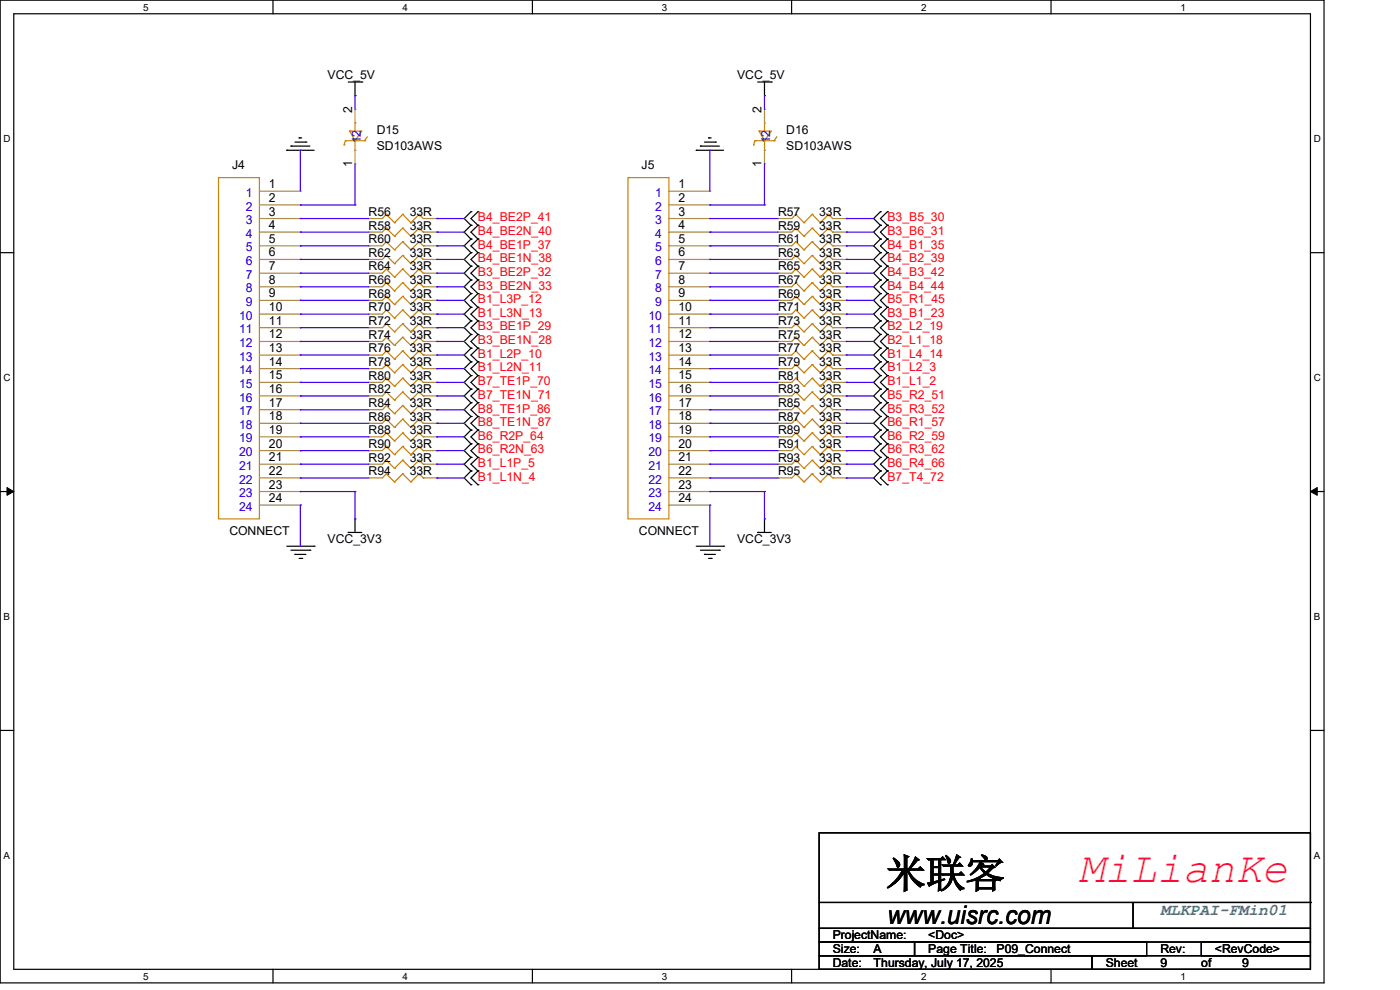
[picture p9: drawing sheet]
<svg xmlns="http://www.w3.org/2000/svg" width="297mm" height="210mm" viewBox="0 0 297 210" stroke-linecap="round" stroke-linejoin="round" font-family="sans-serif">
<g fill="none" stroke="#000" stroke-width=".25">
<path d="M0 0h280.9v208.5h-280.9zM2.9 2.9h275.1v202.7h-275.1zM57.9 0v2.9M73.9 17.4h2.9M75.3 17.4v2.9M76.8 17.4h.1M112.9 0v2.9M160.7 17.4h2.9M162.2 17.4v2.9M163.6 17.4h.1M167.9 0v2.9M223 0v2.9"/>
<path d="M60.8 31.9h.1M60.8 31.9h5.8M61.7 31h.1M61.7 31h4M62.6 30.1h2.3M63.5 29.3h.1M63.5 29.3h.5M64.9 30.1h.1M75.3 20.3h.1M147.7 31.9h.1M147.7 31.9h5.8M148.6 31h.1"/>
<path d="M148.6 31h4M149.4 30.1h2.4M150.3 29.3h.1M150.3 29.3h.6M151.8 30.1h.1M162.2 20.3h.1M0 53.6h2.9M99.9 50.7h.1M99.9 53.6h.1M99.9 56.5h.1M99.9 59.4h.1M99.9 47.8h.1"/>
<path d="M99.9 44.9h.1M99.9 50.7l-1.4 1.5 1.4 1.4M99.9 53.6l-1.4 1.4 1.4 1.5M99.9 56.5l-1.4 1.5 1.4 1.4M99.9 59.4l-1.4 1.4 1.4 1.5M99.9 47.8l-1.4 1.4 1.4 1.5M99.9 44.9l-1.4 1.5 1.4 1.4M101.4 53.6h.1M101.4 50.7h.1M101.4 56.5h.1M101.4 59.4h.1M101.4 47.8h.1"/>
<path d="M101.4 44.9h.1M101.4 50.7l-1.5 1.5 1.5 1.4M101.4 53.6l-1.5 1.4 1.5 1.5M101.4 56.5l-1.5 1.5 1.5 1.4M101.4 59.4l-1.5 1.4 1.5 1.5M101.4 47.8l-1.5 1.4 1.5 1.5M101.4 44.9l-1.5 1.5 1.5 1.4M186.8 44.9h.1M186.8 47.8h.1M186.8 50.7h.1M186.8 53.6h.1M186.8 56.5h.1"/>
<path d="M186.8 59.4h.1M186.8 44.9l-1.5 1.5 1.5 1.4M186.8 47.8l-1.5 1.4 1.5 1.5M186.8 50.7l-1.5 1.5 1.5 1.4M186.8 53.6l-1.5 1.4 1.5 1.5M186.8 56.5l-1.5 1.5 1.5 1.4M186.8 59.4l-1.5 1.4 1.5 1.5M188.3 47.8h.1M188.3 44.9h.1M188.3 50.7h.1M188.3 53.6h.1M188.3 56.5h.1"/>
<path d="M188.3 59.4h.1M188.3 44.9l-1.5 1.5 1.5 1.4M188.3 47.8l-1.5 1.4 1.5 1.5M188.3 50.7l-1.5 1.5 1.5 1.4M188.3 53.6l-1.5 1.4 1.5 1.5M188.3 56.5l-1.5 1.5 1.5 1.4M188.3 59.4l-1.5 1.4 1.5 1.5M278 53.6h2.9M99.9 62.3h.1M99.9 76.8h.1M99.9 73.9h.1M99.9 79.7h.1"/>
<path d="M99.9 68.1h.1M99.9 71h.1M99.9 65.2h.1M99.9 73.9l-1.4 1.4 1.4 1.5M99.9 76.8l-1.4 1.4 1.4 1.5M99.9 79.7l-1.4 1.4 1.4 1.4M99.9 68.1l-1.4 1.4 1.4 1.5M99.9 71l-1.4 1.4 1.4 1.5M99.9 62.3l-1.4 1.4 1.4 1.5M99.9 65.2l-1.4 1.4 1.4 1.5M101.4 62.3h.1M101.4 73.9h.1"/>
<path d="M101.4 76.8h.1M101.4 79.7h.1M101.4 71h.1M101.4 68.1h.1M101.4 65.2h.1M101.4 73.9l-1.5 1.4 1.5 1.5M101.4 76.8l-1.5 1.4 1.5 1.5M101.4 79.7l-1.5 1.4 1.5 1.4M101.4 68.1l-1.5 1.4 1.5 1.5M101.4 71l-1.5 1.4 1.5 1.5M101.4 62.3l-1.5 1.4 1.5 1.5M101.4 65.2l-1.5 1.4 1.5 1.5"/>
<path d="M186.8 62.3h.1M186.8 79.7h.1M186.8 76.8h.1M186.8 73.9h.1M186.8 71h.1M186.8 68.1h.1M186.8 65.2h.1M186.8 76.8l-1.5 1.4 1.5 1.5M186.8 73.9l-1.5 1.4 1.5 1.5M186.8 71l-1.5 1.4 1.5 1.5M186.8 68.1l-1.5 1.4 1.5 1.5M186.8 65.2l-1.5 1.4 1.5 1.5"/>
<path d="M186.8 79.7l-1.5 1.4 1.5 1.4M186.8 62.3l-1.5 1.4 1.5 1.5M188.3 62.3h.1M188.3 76.8h.1M188.3 79.7h.1M188.3 73.9h.1M188.3 71h.1M188.3 68.1h.1M188.3 65.2h.1M188.3 76.8l-1.5 1.4 1.5 1.5M188.3 73.9l-1.5 1.4 1.5 1.5M188.3 71l-1.5 1.4 1.5 1.5"/>
<path d="M188.3 68.1l-1.5 1.4 1.5 1.5M188.3 65.2l-1.5 1.4 1.5 1.5M188.3 79.7l-1.5 1.4 1.5 1.4M188.3 62.3l-1.5 1.4 1.5 1.5M99.9 85.4h.1M99.9 88.3h.1M99.9 91.2h.1M99.9 99.9h.1M99.9 97h.1M99.9 94.1h.1M99.9 82.5h.1M99.9 85.4l-1.4 1.5 1.4 1.4"/>
<path d="M99.9 88.3l-1.4 1.5 1.4 1.4M99.9 97l-1.4 1.5 1.4 1.4M99.9 99.9l-1.4 1.5 1.4 1.4M99.9 91.2l-1.4 1.5 1.4 1.4M99.9 94.1l-1.4 1.5 1.4 1.4M99.9 82.5l-1.4 1.5 1.4 1.4M101.4 88.3h.1M101.4 85.4h.1M101.4 91.2h.1M101.4 97h.1M101.4 99.9h.1M101.4 94.1h.1"/>
<path d="M101.4 82.5h.1M101.4 85.4l-1.5 1.5 1.5 1.4M101.4 88.3l-1.5 1.5 1.5 1.4M101.4 97l-1.5 1.5 1.5 1.4M101.4 99.9l-1.5 1.5 1.5 1.4M101.4 91.2l-1.5 1.5 1.5 1.4M101.4 94.1l-1.5 1.5 1.5 1.4M101.4 82.5l-1.5 1.5 1.5 1.4M186.8 82.5h.1M186.8 94.1h.1M186.8 97h.1M186.8 85.4h.1"/>
<path d="M186.8 88.3h.1M186.8 91.2h.1M186.8 99.9h.1M186.8 94.1l-1.5 1.5 1.5 1.4M186.8 82.5l-1.5 1.5 1.5 1.4M186.8 85.4l-1.5 1.5 1.5 1.4M186.8 88.3l-1.5 1.5 1.5 1.4M186.8 91.2l-1.5 1.5 1.5 1.4M186.8 97l-1.5 1.5 1.5 1.4M186.8 99.9l-1.5 1.5 1.5 1.4M188.3 82.5h.1M188.3 97h.1"/>
<path d="M188.3 94.1h.1M188.3 85.4h.1M188.3 88.3h.1M188.3 91.2h.1M188.3 99.9h.1M188.3 94.1l-1.5 1.5 1.5 1.4M188.3 82.5l-1.5 1.5 1.5 1.4M188.3 85.4l-1.5 1.5 1.5 1.4M188.3 88.3l-1.5 1.5 1.5 1.4M188.3 91.2l-1.5 1.5 1.5 1.4M188.3 97l-1.5 1.5 1.5 1.4M188.3 99.9l-1.5 1.5 1.5 1.4"/>
<path d="M0 104.3h2.9M60.8 115.9h5.8M61.7 116.7h4M62.6 117.6h.1M62.6 117.6h2.3M63.5 118.4h.5M64 118.4h.1M65.7 116.7h.1M66.6 115.9h.1M73.9 112.9h.1M73.9 112.9h2.9M75.3 110.1h.1"/>
<path d="M75.3 110.1v2.8M99.9 102.8h.1M101.4 102.8h.1M147.7 115.9h5.8M148.6 116.7h4M149.4 117.6h.1M149.4 117.6h2.4M150.3 118.4h.6M150.9 118.4h.1M152.6 116.7h.1M153.5 115.9h.1M160.7 112.9h.1"/>
<path d="M160.7 112.9h2.9M162.2 110.1h.1M162.2 110.1v2.8M186.8 102.8h.1M188.3 102.8h.1M278 104.3h2.9M0 154.9h2.9M278 154.9h2.9M173.8 176.7h104.2v20.2h-104.2zM173.8 196.9h104.2v2.9h-104.2zM173.8 199.8h20.2v2.9h-20.2zM173.8 191.4h104.2"/>
<path d="M194 199.8h49.2v2.9h-49.2zM240.4 196.9h.1M240.4 191.4v5.5M254.8 199.8h23.2v2.9h-23.2zM278 191.4h.1M57.9 205.6v2.9M112.9 205.6v2.9M167.9 205.6v2.9M173.8 202.7h57.9v2.9h-57.9zM223 205.6v2.9M231.7 202.7h46.3v2.9h-46.3z"/>
</g>
<path d="M1.5 103.4l1.4 .9-1.4 .8zM278 104.3l1.4-.9v1.7z" fill="#000"/>
<path d="M1.5 103.4l1.4 .9-1.4 .8zM278 104.3l1.4-.9v1.7z" fill="none" stroke="#000" stroke-width=".21"/>
<g fill="none" stroke="#cc8006" stroke-width=".25">
<path d="M46.4 37.7h8.6v72.4h-8.6zM73 30.7h.1M73.3 29.8h.1M73.3 29.8h4M73.3 29.8l-.3 .9M74.2 27.8h.1M74.2 27.8h2.6l-1.5 2M74.2 27.8l1.1 2M75.3 29.8h.1M75.3 31.9h.1M75.3 26.1h.1M75.3 26.1v1.7"/>
<path d="M75.3 29.8v2.1M77.3 29.8h.1M77.9 29l-.6 .8M133.2 37.7h8.7v72.4h-8.7zM159.9 30.7h.1M160.1 29.8h.1M160.1 29.8h4.1M160.1 29.8l-.2 .9M161 27.8h.1M161 27.8h2.6l-1.4 2M161 27.8l1.2 2M162.2 29.8h.1"/>
<path d="M162.2 31.9h.1M162.2 26.1h.1M162.2 26.1v1.7M162.2 29.8v2.1M164.2 29.8h.1M164.8 29l-.6 .8M82 48.4h.1M82 51.3h.1M82 54.2h.1M82 57.1h.1M82 59.9h.1M82 45.5h.1"/>
<path d="M82 48.4l-.9 .8M82 48.4l1.7 1.7M82 51.3l-.9 .9M82 51.3l1.7 1.7M82 54.2l-.9 .8M82 54.2l1.7 1.7M82 57.1l-.9 .9M82 57.1l1.7 1.7M82 59.9l-.9 .9M82 59.9l1.7 1.8M82 45.5l-.9 .9M82 45.5l1.7 1.7"/>
<path d="M83.7 50.1h.1M83.7 53h.1M83.7 55.9h.1M83.7 58.8h.1M83.7 47.2h.1M85.4 48.4h.1M85.4 51.3h.1M85.4 54.2h.1M85.4 57.1h.1M85.4 59.9h.1M85.4 45.5h.1M85.4 48.4l-1.7 1.7"/>
<path d="M85.4 48.4l1.8 1.7M85.4 51.3l-1.7 1.7M85.4 51.3l1.8 1.7M85.4 54.2l-1.7 1.7M85.4 54.2l1.8 1.7M85.4 57.1l-1.7 1.7M85.4 57.1l1.8 1.7M85.4 59.9l-1.7 1.8M85.4 59.9l1.8 1.8M85.4 45.5l-1.7 1.7M85.4 45.5l1.8 1.7M87.2 50.1h.1"/>
<path d="M87.2 53h.1M87.2 55.9h.1M87.2 58.8h.1M87.2 47.2h.1M88.9 48.4h.1M88.9 51.3h.1M88.9 54.2h.1M88.9 57.1h.1M88.9 59.9h.1M88.9 45.5h.1M88.9 48.4l-1.7 1.7M88.9 48.4l.9 .8"/>
<path d="M88.9 51.3l-1.7 1.7M88.9 51.3l.9 .9M88.9 54.2l-1.7 1.7M88.9 54.2l.9 .8M88.9 57.1l-1.7 1.7M88.9 57.1l.9 .9M88.9 59.9l-1.7 1.8M88.9 59.9l.9 .9M88.9 45.5l-1.7 1.7M88.9 45.5l.9 .9M89.8 49.2h.1M89.8 52.2h.1"/>
<path d="M89.8 55h.1M89.8 58h.1M89.8 46.4h.1M168.8 59.9h.1M168.8 45.5h.1M168.8 48.4h.1M168.8 51.3h.1M168.8 54.2h.1M168.8 57.1h.1M168.8 59.9l-.8 .9M168.8 59.9l1.8 1.8M168.8 45.5l-.8 .9"/>
<path d="M168.8 45.5l1.8 1.7M168.8 48.4l-.8 .8M168.8 48.4l1.8 1.7M168.8 51.3l-.8 .9M168.8 51.3l1.8 1.7M168.8 54.2l-.8 .8M168.8 54.2l1.8 1.7M168.8 57.1l-.8 .9M168.8 57.1l1.8 1.7M170.6 47.2h.1M170.6 50.1h.1M170.6 53h.1"/>
<path d="M170.6 55.9h.1M170.6 58.8h.1M172.3 59.9h.1M172.3 45.5h.1M172.3 48.4h.1M172.3 51.3h.1M172.3 54.2h.1M172.3 57.1h.1M172.3 59.9l-1.7 1.8M172.3 59.9l1.7 1.8M172.3 45.5l-1.7 1.7M172.3 45.5l1.7 1.7"/>
<path d="M172.3 48.4l-1.7 1.7M172.3 48.4l1.7 1.7M172.3 51.3l-1.7 1.7M172.3 51.3l1.7 1.7M172.3 54.2l-1.7 1.7M172.3 54.2l1.7 1.7M172.3 57.1l-1.7 1.7M172.3 57.1l1.7 1.7M174 47.2h.1M174 50.1h.1M174 53h.1M174 55.9h.1"/>
<path d="M174 58.8h.1M175.8 59.9h.1M175.8 45.5h.1M175.8 48.4h.1M175.8 51.3h.1M175.8 54.2h.1M175.8 57.1h.1M175.8 59.9l-1.8 1.8M175.8 59.9l.9 .9M175.8 45.5l-1.8 1.7M175.8 45.5l.9 .9M175.8 48.4l-1.8 1.7"/>
<path d="M175.8 48.4l.9 .8M175.8 51.3l-1.8 1.7M175.8 51.3l.9 .9M175.8 54.2l-1.8 1.7M175.8 54.2l.9 .8M175.8 57.1l-1.8 1.7M175.8 57.1l.9 .9M176.7 46.4h.1M176.7 49.2h.1M176.7 52.2h.1M176.7 55h.1M176.7 58h.1"/>
<path d="M82 71.5h.1M82 74.4h.1M82 77.3h.1M82 62.9h.1M82 65.7h.1M82 68.7h.1M82 71.5l-.9 .9M82 71.5l1.7 1.8M82 74.4l-.9 .9M82 74.4l1.7 1.8M82 77.3l-.9 .9M82 77.3l1.7 1.8"/>
<path d="M82 62.9l-.9 .8M82 62.9l1.7 1.7M82 65.7l-.9 .9M82 65.7l1.7 1.8M82 68.7l-.9 .8M82 68.7l1.7 1.7M83.7 73.3h.1M83.7 76.2h.1M83.7 79.1h.1M83.7 61.7h.1M83.7 64.6h.1M83.7 67.5h.1"/>
<path d="M83.7 70.4h.1M85.4 71.5h.1M85.4 74.4h.1M85.4 77.3h.1M85.4 62.9h.1M85.4 65.7h.1M85.4 68.7h.1M85.4 71.5l-1.7 1.8M85.4 71.5l1.8 1.8M85.4 74.4l-1.7 1.8M85.4 74.4l1.8 1.8M85.4 77.3l-1.7 1.8"/>
<path d="M85.4 77.3l1.8 1.8M85.4 62.9l-1.7 1.7M85.4 62.9l1.8 1.7M85.4 65.7l-1.7 1.8M85.4 65.7l1.8 1.8M85.4 68.7l-1.7 1.7M85.4 68.7l1.8 1.7M87.2 73.3h.1M87.2 76.2h.1M87.2 79.1h.1M87.2 61.7h.1M87.2 64.6h.1"/>
<path d="M87.2 67.5h.1M87.2 70.4h.1M88.9 71.5h.1M88.9 74.4h.1M88.9 77.3h.1M88.9 62.9h.1M88.9 65.7h.1M88.9 68.7h.1M88.9 71.5l-1.7 1.8M88.9 71.5l.9 .9M88.9 74.4l-1.7 1.8M88.9 74.4l.9 .9"/>
<path d="M88.9 77.3l-1.7 1.8M88.9 77.3l.9 .9M88.9 62.9l-1.7 1.7M88.9 62.9l.9 .8M88.9 65.7l-1.7 1.8M88.9 65.7l.9 .9M88.9 68.7l-1.7 1.7M88.9 68.7l.9 .8M89.8 72.4h.1M89.8 75.3h.1M89.8 78.2h.1M89.8 60.8h.1"/>
<path d="M89.8 63.7h.1M89.8 66.6h.1M89.8 69.5h.1M168.8 62.9h.1M168.8 65.7h.1M168.8 68.7h.1M168.8 71.5h.1M168.8 74.4h.1M168.8 77.3h.1M168.8 62.9l-.8 .8M168.8 62.9l1.8 1.7M168.8 65.7l-.8 .9"/>
<path d="M168.8 65.7l1.8 1.8M168.8 68.7l-.8 .8M168.8 68.7l1.8 1.7M168.8 71.5l-.8 .9M168.8 71.5l1.8 1.8M168.8 74.4l-.8 .9M168.8 74.4l1.8 1.8M168.8 77.3l-.8 .9M168.8 77.3l1.8 1.8M170.6 61.7h.1M170.6 64.6h.1M170.6 67.5h.1"/>
<path d="M170.6 70.4h.1M170.6 73.3h.1M170.6 76.2h.1M170.6 79.1h.1M172.3 62.9h.1M172.3 65.7h.1M172.3 68.7h.1M172.3 71.5h.1M172.3 74.4h.1M172.3 77.3h.1M172.3 62.9l-1.7 1.7M172.3 62.9l1.7 1.7"/>
<path d="M172.3 65.7l-1.7 1.8M172.3 65.7l1.7 1.8M172.3 68.7l-1.7 1.7M172.3 68.7l1.7 1.7M172.3 71.5l-1.7 1.8M172.3 71.5l1.7 1.8M172.3 74.4l-1.7 1.8M172.3 74.4l1.7 1.8M172.3 77.3l-1.7 1.8M172.3 77.3l1.7 1.8M174 61.7h.1M174 64.6h.1"/>
<path d="M174 67.5h.1M174 70.4h.1M174 73.3h.1M174 76.2h.1M174 79.1h.1M175.8 62.9h.1M175.8 65.7h.1M175.8 68.7h.1M175.8 71.5h.1M175.8 74.4h.1M175.8 77.3h.1M175.8 62.9l-1.8 1.7"/>
<path d="M175.8 62.9l.9 .8M175.8 65.7l-1.8 1.8M175.8 65.7l.9 .9M175.8 68.7l-1.8 1.7M175.8 68.7l.9 .8M175.8 71.5l-1.8 1.8M175.8 71.5l.9 .9M175.8 74.4l-1.8 1.8M175.8 74.4l.9 .9M175.8 77.3l-1.8 1.8M175.8 77.3l.9 .9M176.7 60.8h.1"/>
<path d="M176.7 63.7h.1M176.7 66.6h.1M176.7 69.5h.1M176.7 72.4h.1M176.7 75.3h.1M176.7 78.2h.1M82 97.6h.1M82 80.2h.1M82 83.1h.1M82 86h.1M82 88.9h.1M82 91.8h.1"/>
<path d="M82 94.7h.1M82 97.6l-.9 .9M82 97.6l1.7 1.8M82 80.2l-.9 .9M82 80.2l1.7 1.8M82 83.1l-.9 .9M82 83.1l1.7 1.8M82 86l-.9 .9M82 86l1.7 1.8M82 88.9l-.9 .9M82 88.9l1.7 1.8M82 91.8l-.9 .9"/>
<path d="M82 91.8l1.7 1.8M82 94.7l-.9 .9M82 94.7l1.7 1.7M83.7 99.4h.1M83.7 82h.1M83.7 84.9h.1M83.7 87.8h.1M83.7 90.7h.1M83.7 93.6h.1M83.7 96.4h.1M85.4 97.6h.1M85.4 80.2h.1"/>
<path d="M85.4 83.1h.1M85.4 86h.1M85.4 88.9h.1M85.4 91.8h.1M85.4 94.7h.1M85.4 97.6l-1.7 1.8M85.4 97.6l1.8 1.8M85.4 80.2l-1.7 1.8M85.4 80.2l1.8 1.8M85.4 83.1l-1.7 1.8M85.4 83.1l1.8 1.8M85.4 86l-1.7 1.8"/>
<path d="M85.4 86l1.8 1.8M85.4 88.9l-1.7 1.8M85.4 88.9l1.8 1.8M85.4 91.8l-1.7 1.8M85.4 91.8l1.8 1.8M85.4 94.7l-1.7 1.7M85.4 94.7l1.8 1.7M87.2 99.4h.1M87.2 82h.1M87.2 84.9h.1M87.2 87.8h.1M87.2 90.7h.1"/>
<path d="M87.2 93.6h.1M87.2 96.4h.1M88.9 97.6h.1M88.9 80.2h.1M88.9 83.1h.1M88.9 86h.1M88.9 88.9h.1M88.9 91.8h.1M88.9 94.7h.1M88.9 97.6l-1.7 1.8M88.9 97.6l.9 .9M88.9 80.2l-1.7 1.8"/>
<path d="M88.9 80.2l.9 .9M88.9 83.1l-1.7 1.8M88.9 83.1l.9 .9M88.9 86l-1.7 1.8M88.9 86l.9 .9M88.9 88.9l-1.7 1.8M88.9 88.9l.9 .9M88.9 91.8l-1.7 1.8M88.9 91.8l.9 .9M88.9 94.7l-1.7 1.7M88.9 94.7l.9 .9M89.8 98.5h.1"/>
<path d="M89.8 81.1h.1M89.8 84h.1M89.8 86.9h.1M89.8 89.8h.1M89.8 92.7h.1M89.8 95.6h.1M168.8 83.1h.1M168.8 86h.1M168.8 88.9h.1M168.8 91.8h.1M168.8 94.7h.1M168.8 97.6h.1"/>
<path d="M168.8 80.2h.1M168.8 83.1l-.8 .9M168.8 83.1l1.8 1.8M168.8 86l-.8 .9M168.8 86l1.8 1.8M168.8 88.9l-.8 .9M168.8 88.9l1.8 1.8M168.8 91.8l-.8 .9M168.8 91.8l1.8 1.8M168.8 94.7l-.8 .9M168.8 94.7l1.8 1.7M168.8 97.6l-.8 .9"/>
<path d="M168.8 97.6l1.8 1.8M168.8 80.2l-.8 .9M168.8 80.2l1.8 1.8M170.6 84.9h.1M170.6 87.8h.1M170.6 90.7h.1M170.6 93.6h.1M170.6 96.4h.1M170.6 99.4h.1M170.6 82h.1M172.3 83.1h.1M172.3 86h.1"/>
<path d="M172.3 88.9h.1M172.3 91.8h.1M172.3 94.7h.1M172.3 97.6h.1M172.3 80.2h.1M172.3 83.1l-1.7 1.8M172.3 83.1l1.7 1.8M172.3 86l-1.7 1.8M172.3 86l1.7 1.8M172.3 88.9l-1.7 1.8M172.3 88.9l1.7 1.8M172.3 91.8l-1.7 1.8"/>
<path d="M172.3 91.8l1.7 1.8M172.3 94.7l-1.7 1.7M172.3 94.7l1.7 1.7M172.3 97.6l-1.7 1.8M172.3 97.6l1.7 1.8M172.3 80.2l-1.7 1.8M172.3 80.2l1.7 1.8M174 84.9h.1M174 87.8h.1M174 90.7h.1M174 93.6h.1M174 96.4h.1"/>
<path d="M174 99.4h.1M174 82h.1M175.8 83.1h.1M175.8 86h.1M175.8 88.9h.1M175.8 91.8h.1M175.8 94.7h.1M175.8 97.6h.1M175.8 80.2h.1M175.8 83.1l-1.8 1.8M175.8 83.1l.9 .9M175.8 86l-1.8 1.8"/>
<path d="M175.8 86l.9 .9M175.8 88.9l-1.8 1.8M175.8 88.9l.9 .9M175.8 91.8l-1.8 1.8M175.8 91.8l.9 .9M175.8 94.7l-1.8 1.7M175.8 94.7l.9 .9M175.8 97.6l-1.8 1.8M175.8 97.6l.9 .9M175.8 80.2l-1.8 1.8M175.8 80.2l.9 .9M176.7 84h.1"/>
<path d="M176.7 86.9h.1M176.7 89.8h.1M176.7 92.7h.1M176.7 95.6h.1M176.7 98.5h.1M176.7 81.1h.1M82 100.5h.1M82 100.5l-.9 .9M82 100.5l1.7 1.7M83.7 102.2h.1M85.4 100.5h.1M85.4 100.5l-1.7 1.7"/>
<path d="M85.4 100.5l1.8 1.7M87.2 102.2h.1M88.9 100.5h.1M88.9 100.5l-1.7 1.7M88.9 100.5l.9 .9M89.8 101.4h.1M168.8 100.5h.1M168.8 100.5l-.8 .9M168.8 100.5l1.8 1.7M170.6 102.2h.1M172.3 100.5h.1M172.3 100.5l-1.7 1.7"/>
<path d="M172.3 100.5l1.7 1.7M174 102.2h.1M175.8 100.5h.1M175.8 100.5l-1.8 1.7M175.8 100.5l.9 .9M176.7 101.4h.1"/>
</g>
<g fill="none" stroke="#a84" stroke-width=".25">
<path d="M75.3 23.2h.1M75.3 34.8h.1M75.3 23.2v2.9M75.3 31.9v2.9M162.2 23.2h.1M162.2 34.8h.1M162.2 23.2v2.9M162.2 31.9v2.9M55 49.2h8.7M55 52.2h8.7M55 55h8.7M55 58h8.7"/>
<path d="M55 46.4h8.7M55 40.6h8.7M55 43.5h8.7M63.7 40.6h.1M63.7 43.5h.1M63.7 46.4h.1M63.7 49.2h.1M63.7 52.2h.1M63.7 55h.1M63.7 58h.1M78.2 49.2h.1M78.2 52.2h.1"/>
<path d="M78.2 55h.1M78.2 58h.1M78.2 46.4h.1M78.2 49.2h2.9M78.2 52.2h2.9M78.2 55h2.9M78.2 58h2.9M78.2 46.4h2.9M89.8 49.2h2.9M89.8 52.2h2.9M89.8 55h2.9M89.8 58h2.9"/>
<path d="M89.8 46.4h2.9M92.7 49.2h.1M92.7 52.2h.1M92.7 55h.1M92.7 58h.1M92.7 46.4h.1M141.9 49.2h8.7M141.9 52.2h8.7M141.9 55h8.7M141.9 58h8.7M141.9 46.4h8.7M141.9 40.6h8.7"/>
<path d="M141.9 43.5h8.7M150.6 40.6h.1M150.6 43.5h.1M150.6 46.4h.1M150.6 49.2h.1M150.6 52.2h.1M150.6 55h.1M150.6 58h.1M165.1 46.4h.1M165.1 49.2h.1M165.1 52.2h.1M165.1 55h.1"/>
<path d="M165.1 58h.1M165.1 49.2h2.9M165.1 52.2h2.9M165.1 55h2.9M165.1 58h2.9M165.1 46.4h2.9M176.7 49.2h2.8M176.7 52.2h2.8M176.7 55h2.8M176.7 58h2.8M176.7 46.4h2.8M179.5 46.4h.1"/>
<path d="M179.5 49.2h.1M179.5 52.2h.1M179.5 55h.1M179.5 58h.1M55 72.4h8.7M55 60.8h8.7M55 75.3h8.7M55 63.7h8.7M55 78.2h8.7M55 66.6h8.7M55 69.5h8.7M63.7 60.8h.1"/>
<path d="M63.7 63.7h.1M63.7 66.6h.1M63.7 69.5h.1M63.7 72.4h.1M63.7 75.3h.1M63.7 78.2h.1M78.2 72.4h.1M78.2 75.3h.1M78.2 78.2h.1M78.2 60.8h.1M78.2 63.7h.1M78.2 66.6h.1"/>
<path d="M78.2 69.5h.1M78.2 72.4h2.9M78.2 60.8h2.9M78.2 75.3h2.9M78.2 63.7h2.9M78.2 78.2h2.9M78.2 66.6h2.9M78.2 69.5h2.9M89.8 72.4h2.9M89.8 60.8h2.9M89.8 75.3h2.9M89.8 63.7h2.9"/>
<path d="M89.8 78.2h2.9M89.8 66.6h2.9M89.8 69.5h2.9M92.7 72.4h.1M92.7 75.3h.1M92.7 78.2h.1M92.7 60.8h.1M92.7 63.7h.1M92.7 66.6h.1M92.7 69.5h.1M141.9 72.4h8.7M141.9 60.8h8.7"/>
<path d="M141.9 75.3h8.7M141.9 63.7h8.7M141.9 78.2h8.7M141.9 66.6h8.7M141.9 69.5h8.7M150.6 60.8h.1M150.6 63.7h.1M150.6 66.6h.1M150.6 69.5h.1M150.6 72.4h.1M150.6 75.3h.1M150.6 78.2h.1"/>
<path d="M165.1 60.8h.1M165.1 63.7h.1M165.1 66.6h.1M165.1 69.5h.1M165.1 72.4h.1M165.1 75.3h.1M165.1 78.2h.1M165.1 72.4h2.9M165.1 60.8h2.9M165.1 75.3h2.9M165.1 63.7h2.9M165.1 78.2h2.9"/>
<path d="M165.1 66.6h2.9M165.1 69.5h2.9M176.7 72.4h2.8M176.7 60.8h2.8M176.7 75.3h2.8M176.7 63.7h2.8M176.7 78.2h2.8M176.7 66.6h2.8M176.7 69.5h2.8M179.5 60.8h.1M179.5 63.7h.1M179.5 66.6h.1"/>
<path d="M179.5 69.5h.1M179.5 72.4h.1M179.5 75.3h.1M179.5 78.2h.1M55 84h8.7M55 98.5h8.7M55 86.9h8.7M55 89.8h8.7M55 92.7h8.7M55 81.1h8.7M55 95.6h8.7M63.7 81.1h.1"/>
<path d="M63.7 84h.1M63.7 86.9h.1M63.7 89.8h.1M63.7 92.7h.1M63.7 95.6h.1M63.7 98.5h.1M78.2 98.5h.1M78.2 81.1h.1M78.2 84h.1M78.2 86.9h.1M78.2 89.8h.1M78.2 92.7h.1"/>
<path d="M78.2 95.6h.1M78.2 84h2.9M78.2 98.5h2.9M78.2 86.9h2.9M78.2 89.8h2.9M78.2 92.7h2.9M78.2 81.1h2.9M78.2 95.6h2.9M89.8 84h2.9M89.8 98.5h2.9M89.8 86.9h2.9M89.8 89.8h2.9"/>
<path d="M89.8 92.7h2.9M89.8 81.1h2.9M89.8 95.6h2.9M92.7 98.5h.1M92.7 81.1h.1M92.7 84h.1M92.7 86.9h.1M92.7 89.8h.1M92.7 92.7h.1M92.7 95.6h.1M141.9 84h8.7M141.9 98.5h8.7"/>
<path d="M141.9 86.9h8.7M141.9 89.8h8.7M141.9 92.7h8.7M141.9 81.1h8.7M141.9 95.6h8.7M150.6 81.1h.1M150.6 84h.1M150.6 86.9h.1M150.6 89.8h.1M150.6 92.7h.1M150.6 95.6h.1M150.6 98.5h.1"/>
<path d="M165.1 84h.1M165.1 86.9h.1M165.1 89.8h.1M165.1 92.7h.1M165.1 95.6h.1M165.1 98.5h.1M165.1 81.1h.1M165.1 84h2.9M165.1 98.5h2.9M165.1 86.9h2.9M165.1 89.8h2.9M165.1 92.7h2.9"/>
<path d="M165.1 81.1h2.9M165.1 95.6h2.9M176.7 84h2.8M176.7 98.5h2.8M176.7 86.9h2.8M176.7 89.8h2.8M176.7 92.7h2.8M176.7 81.1h2.8M176.7 95.6h2.8M179.5 84h.1M179.5 86.9h.1M179.5 89.8h.1"/>
<path d="M179.5 92.7h.1M179.5 95.6h.1M179.5 98.5h.1M179.5 81.1h.1M55 101.4h8.7M55 104.3h8.7M55 107.1h8.7M63.7 101.4h.1M63.7 104.3h.1M63.7 107.1h.1M78.2 101.4h.1M78.2 101.4h2.9"/>
<path d="M89.8 101.4h2.9M92.7 101.4h.1M141.9 101.4h8.7M141.9 104.3h8.7M141.9 107.1h8.7M150.6 101.4h.1M150.6 104.3h.1M150.6 107.1h.1M165.1 101.4h.1M165.1 101.4h2.9M176.7 101.4h2.8M179.5 101.4h.1"/>
</g>
<g fill="none" stroke="#4200ff" stroke-width=".25">
<path d="M63.7 31.9h.1M63.7 31.9v8.7M75.3 20.3h.1M75.3 20.3v2.9M75.3 34.8v8.7M150.6 31.9h.1M150.6 31.9v8.7M162.2 20.3h.1M162.2 20.3v2.9M162.2 34.8v8.7M63.7 46.4h.1M63.7 49.2h.1"/>
<path d="M63.7 52.2h.1M63.7 55h.1M63.7 58h.1M63.7 43.5h.1M63.7 46.4h14.5M63.7 49.2h14.5M63.7 52.2h14.5M63.7 55h14.5M63.7 58h14.5M63.7 43.5h11.6M75.3 43.5h.1M92.7 46.4h.1"/>
<path d="M92.7 49.2h.1M92.7 52.2h.1M92.7 55h.1M92.7 58h.1M92.7 46.4h5.8M92.7 49.2h5.8M92.7 52.2h5.8M92.7 55h5.8M92.7 58h5.8M150.6 46.4h.1M150.6 49.2h.1M150.6 52.2h.1"/>
<path d="M150.6 55h.1M150.6 58h.1M150.6 43.5h.1M150.6 46.4h14.5M150.6 49.2h14.5M150.6 52.2h14.5M150.6 55h14.5M150.6 58h14.5M150.6 43.5h11.6M162.2 43.5h.1M179.5 46.4h.1M179.5 49.2h.1"/>
<path d="M179.5 52.2h.1M179.5 55h.1M179.5 58h.1M179.5 46.4h5.8M179.5 49.2h5.8M179.5 52.2h5.8M179.5 55h5.8M179.5 58h5.8M63.7 60.8h.1M63.7 63.7h.1M63.7 66.6h.1M63.7 69.5h.1"/>
<path d="M63.7 72.4h.1M63.7 75.3h.1M63.7 78.2h.1M63.7 60.8h14.5M63.7 63.7h14.5M63.7 66.6h14.5M63.7 69.5h14.5M63.7 72.4h14.5M63.7 75.3h14.5M63.7 78.2h14.5M92.7 60.8h.1M92.7 63.7h.1"/>
<path d="M92.7 66.6h.1M92.7 69.5h.1M92.7 72.4h.1M92.7 75.3h.1M92.7 78.2h.1M92.7 60.8h5.8M92.7 63.7h5.8M92.7 66.6h5.8M92.7 69.5h5.8M92.7 72.4h5.8M92.7 75.3h5.8M92.7 78.2h5.8"/>
<path d="M150.6 60.8h.1M150.6 63.7h.1M150.6 66.6h.1M150.6 69.5h.1M150.6 72.4h.1M150.6 75.3h.1M150.6 78.2h.1M150.6 60.8h14.5M150.6 63.7h14.5M150.6 66.6h14.5M150.6 69.5h14.5M150.6 72.4h14.5"/>
<path d="M150.6 75.3h14.5M150.6 78.2h14.5M179.5 60.8h.1M179.5 63.7h.1M179.5 66.6h.1M179.5 69.5h.1M179.5 72.4h.1M179.5 75.3h.1M179.5 78.2h.1M179.5 60.8h5.8M179.5 63.7h5.8M179.5 66.6h5.8"/>
<path d="M179.5 69.5h5.8M179.5 72.4h5.8M179.5 75.3h5.8M179.5 78.2h5.8M63.7 81.1h.1M63.7 84h.1M63.7 86.9h.1M63.7 89.8h.1M63.7 92.7h.1M63.7 95.6h.1M63.7 98.5h.1M63.7 81.1h14.5"/>
<path d="M63.7 84h14.5M63.7 86.9h14.5M63.7 89.8h14.5M63.7 92.7h14.5M63.7 95.6h14.5M63.7 98.5h14.5M92.7 81.1h.1M92.7 84h.1M92.7 86.9h.1M92.7 89.8h.1M92.7 92.7h.1M92.7 95.6h.1"/>
<path d="M92.7 98.5h.1M92.7 81.1h5.8M92.7 84h5.8M92.7 86.9h5.8M92.7 89.8h5.8M92.7 92.7h5.8M92.7 95.6h5.8M92.7 98.5h5.8M150.6 81.1h.1M150.6 84h.1M150.6 86.9h.1M150.6 89.8h.1"/>
<path d="M150.6 92.7h.1M150.6 95.6h.1M150.6 98.5h.1M150.6 81.1h14.5M150.6 84h14.5M150.6 86.9h14.5M150.6 89.8h14.5M150.6 92.7h14.5M150.6 95.6h14.5M150.6 98.5h14.5M179.5 81.1h.1M179.5 84h.1"/>
<path d="M179.5 86.9h.1M179.5 89.8h.1M179.5 92.7h.1M179.5 95.6h.1M179.5 98.5h.1M179.5 81.1h5.8M179.5 84h5.8M179.5 86.9h5.8M179.5 89.8h5.8M179.5 92.7h5.8M179.5 95.6h5.8M179.5 98.5h5.8"/>
<path d="M63.7 101.4h.1M63.7 107.1h.1M63.7 104.3h.1M63.7 107.1v8.8M63.7 101.4h14.5M63.7 104.3h11.6M75.3 104.3h.1M75.3 104.3v5.8M92.7 101.4h.1M92.7 101.4h5.8M150.6 101.4h.1M150.6 107.1h.1"/>
<path d="M150.6 104.3h.1M150.6 107.1v8.8M150.6 101.4h14.5M150.6 104.3h11.6M162.2 104.3h.1M162.2 104.3v5.8M179.5 101.4h.1M179.5 101.4h5.8"/>
</g>
<text font-size="9.2" fill="#ff0080" x="228.8" y="187">MiLianKe</text>
<text font-size="8.4" x="188" y="188.2">米联客</text>
<text font-size="5.5" x="188.3" y="196">www.uisrc.com</text>
<text font-size="3.5" fill="#408080" x="246.2" y="194.1">MLKPAI-FMin01</text>
<g font-size="2.6">
<text x="69.5" y="16.8">VCC_5V</text>
<text x="156.4" y="16.8">VCC_5V</text>
<text x="74.7" y="24" transform="rotate(-90 74.7 24)">2</text>
<text x="79.9" y="28.4">D15</text>
<text x="161.5" y="24" transform="rotate(-90 161.5 24)">2</text>
<text x="166.8" y="28.4">D16</text>
<text x="49.2" y="35.9">J4</text>
<text x="74.7" y="35.3" transform="rotate(-90 74.7 35.3)">1</text>
<text x="79.9" y="31.9">SD103AWS</text>
<text x="136.1" y="35.9">J5</text>
<text x="161.5" y="35.3" transform="rotate(-90 161.5 35.3)">1</text>
<text x="166.8" y="31.9">SD103AWS</text>
<text x="57.1" y="39.9">1</text>
<text x="143.9" y="39.9">1</text>
<text x="57.1" y="42.8">2</text>
<text x="57.1" y="45.7">3</text>
<text x="78.2" y="45.8">R56</text>
<text x="86.9" y="45.8">33R</text>
<text x="143.9" y="42.8">2</text>
<text x="143.9" y="45.7">3</text>
<text x="165.1" y="45.8">R57</text>
<text x="173.8" y="45.8">33R</text>
<text x="57.1" y="48.6">4</text>
<text x="57.1" y="51.5">5</text>
<text x="78.2" y="48.7">R58</text>
<text x="78.2" y="51.6">R60</text>
<text x="86.9" y="48.7">33R</text>
<text x="86.9" y="51.6">33R</text>
<text x="143.9" y="48.6">4</text>
<text x="143.9" y="51.5">5</text>
<text x="165.1" y="48.7">R59</text>
<text x="165.1" y="51.6">R61</text>
<text x="173.8" y="48.7">33R</text>
<text x="173.8" y="51.6">33R</text>
<text x="57.1" y="54.4">6</text>
<text x="57.1" y="57.3">7</text>
<text x="78.2" y="54.5">R62</text>
<text x="78.2" y="57.4">R64</text>
<text x="86.9" y="54.5">33R</text>
<text x="86.9" y="57.4">33R</text>
<text x="143.9" y="54.4">6</text>
<text x="143.9" y="57.3">7</text>
<text x="165.1" y="54.5">R63</text>
<text x="165.1" y="57.4">R65</text>
<text x="173.8" y="54.5">33R</text>
<text x="173.8" y="57.4">33R</text>
<text x="57.1" y="60.2">8</text>
<text x="57.1" y="63.1">9</text>
<text x="57.1" y="66">10</text>
<text x="78.2" y="60.3">R66</text>
<text x="78.2" y="63.2">R68</text>
<text x="86.9" y="60.3">33R</text>
<text x="86.9" y="63.2">33R</text>
<text x="143.9" y="60.2">8</text>
<text x="143.9" y="63.1">9</text>
<text x="143.9" y="66">10</text>
<text x="165.1" y="60.3">R67</text>
<text x="165.1" y="63.2">R69</text>
<text x="173.8" y="60.3">33R</text>
<text x="173.8" y="63.2">33R</text>
<text x="57.1" y="68.9">11</text>
<text x="57.1" y="71.8">12</text>
<text x="78.2" y="71.8">R74</text>
<text x="78.2" y="66">R70</text>
<text x="78.2" y="69">R72</text>
<text x="86.9" y="71.8">33R</text>
<text x="86.9" y="66">33R</text>
<text x="86.9" y="69">33R</text>
<text x="143.9" y="68.9">11</text>
<text x="143.9" y="71.8">12</text>
<text x="165.1" y="66">R71</text>
<text x="165.1" y="69">R73</text>
<text x="165.1" y="71.8">R75</text>
<text x="173.8" y="66">33R</text>
<text x="173.8" y="69">33R</text>
<text x="173.8" y="71.8">33R</text>
<text x="57.1" y="74.7">13</text>
<text x="57.1" y="77.6">14</text>
<text x="78.2" y="74.8">R76</text>
<text x="78.2" y="77.6">R78</text>
<text x="86.9" y="74.8">33R</text>
<text x="86.9" y="77.6">33R</text>
<text x="143.9" y="74.7">13</text>
<text x="143.9" y="77.6">14</text>
<text x="165.1" y="74.8">R77</text>
<text x="165.1" y="77.6">R79</text>
<text x="173.8" y="74.8">33R</text>
<text x="173.8" y="77.6">33R</text>
<text x="57.1" y="80.5">15</text>
<text x="57.1" y="83.4">16</text>
<text x="78.2" y="80.5">R80</text>
<text x="78.2" y="83.4">R82</text>
<text x="86.9" y="80.5">33R</text>
<text x="86.9" y="83.4">33R</text>
<text x="143.9" y="80.5">15</text>
<text x="143.9" y="83.4">16</text>
<text x="165.1" y="83.4">R83</text>
<text x="165.1" y="80.5">R81</text>
<text x="173.8" y="83.4">33R</text>
<text x="173.8" y="80.5">33R</text>
<text x="57.1" y="86.3">17</text>
<text x="57.1" y="89.2">18</text>
<text x="78.2" y="86.3">R84</text>
<text x="78.2" y="89.2">R86</text>
<text x="86.9" y="86.3">33R</text>
<text x="86.9" y="89.2">33R</text>
<text x="143.9" y="86.3">17</text>
<text x="143.9" y="89.2">18</text>
<text x="165.1" y="86.3">R85</text>
<text x="165.1" y="89.2">R87</text>
<text x="173.8" y="86.3">33R</text>
<text x="173.8" y="89.2">33R</text>
<text x="57.1" y="92">19</text>
<text x="57.1" y="95">20</text>
<text x="78.2" y="92.1">R88</text>
<text x="78.2" y="95">R90</text>
<text x="86.9" y="92.1">33R</text>
<text x="86.9" y="95">33R</text>
<text x="143.9" y="92">19</text>
<text x="143.9" y="95">20</text>
<text x="165.1" y="92.1">R89</text>
<text x="165.1" y="95">R91</text>
<text x="173.8" y="92.1">33R</text>
<text x="173.8" y="95">33R</text>
<text x="57.1" y="97.8">21</text>
<text x="57.1" y="100.8">22</text>
<text x="78.2" y="97.9">R92</text>
<text x="78.2" y="100.8">R94</text>
<text x="86.9" y="97.9">33R</text>
<text x="86.9" y="100.8">33R</text>
<text x="143.9" y="97.8">21</text>
<text x="143.9" y="100.8">22</text>
<text x="165.1" y="97.9">R93</text>
<text x="165.1" y="100.8">R95</text>
<text x="173.8" y="97.9">33R</text>
<text x="173.8" y="100.8">33R</text>
<text x="57.1" y="103.6">23</text>
<text x="57.1" y="106.5">24</text>
<text x="143.9" y="103.6">23</text>
<text x="143.9" y="106.5">24</text>
<text x="48.7" y="113.5">CONNECT</text>
<text x="135.6" y="113.5">CONNECT</text>
<text x="69.5" y="115.3">VCC_3V3</text>
<text x="156.4" y="115.3">VCC_3V3</text>
<text x="176.7" y="199.3">ProjectName:</text>
<text x="176.7" y="202.1">Size:</text>
<text x="185.3" y="202.1">A</text>
<text x="196.9" y="202.1">Page Title:</text>
<text x="196.9" y="199.3">&lt;Doc&gt;</text>
<text x="211.4" y="202.1">P09_Connect</text>
<text x="246.2" y="202.1">Rev:</text>
<text x="257.7" y="202.1">&lt;RevCode&gt;</text>
<text x="176.7" y="205.1">Date:</text>
<text x="185.3" y="205.1">Thursday, July 17, 2025</text>
<text x="234.6" y="205.1">Sheet</text>
<text x="246.2" y="205.1">9</text>
<text x="254.8" y="205.1">of</text>
<text x="263.5" y="205.1">9</text>
</g>
<g font-size="2.6" fill="#00c">
<text x="76.5" y="30.4" transform="rotate(-90 76.5 30.4)">12</text>
<text x="163.4" y="30.4" transform="rotate(-90 163.4 30.4)">12</text>
<text x="52.2" y="41.7">1</text>
<text x="139" y="41.7">1</text>
<text x="52.2" y="44.7">2</text>
<text x="52.2" y="47.5">3</text>
<text x="139" y="44.7">2</text>
<text x="139" y="47.5">3</text>
<text x="52.2" y="50.4">4</text>
<text x="52.2" y="53.3">5</text>
<text x="139" y="50.4">4</text>
<text x="139" y="53.3">5</text>
<text x="52.2" y="56.2">6</text>
<text x="52.2" y="59.1">7</text>
<text x="139" y="56.2">6</text>
<text x="139" y="59.1">7</text>
<text x="52.2" y="62">8</text>
<text x="52.2" y="64.9">9</text>
<text x="139" y="62">8</text>
<text x="139" y="64.9">9</text>
<text x="50.7" y="67.8">10</text>
<text x="50.7" y="70.7">11</text>
<text x="137.6" y="67.8">10</text>
<text x="137.6" y="70.7">11</text>
<text x="50.7" y="73.6">12</text>
<text x="50.7" y="76.5">13</text>
<text x="137.6" y="73.6">12</text>
<text x="137.6" y="76.5">13</text>
<text x="50.7" y="79.4">14</text>
<text x="50.7" y="82.3">15</text>
<text x="137.6" y="79.4">14</text>
<text x="137.6" y="82.3">15</text>
<text x="50.7" y="85.2">16</text>
<text x="50.7" y="88.1">17</text>
<text x="137.6" y="85.2">16</text>
<text x="137.6" y="88.1">17</text>
<text x="50.7" y="91">18</text>
<text x="50.7" y="93.9">19</text>
<text x="137.6" y="91">18</text>
<text x="137.6" y="93.9">19</text>
<text x="50.7" y="96.8">20</text>
<text x="50.7" y="99.7">21</text>
<text x="137.6" y="96.8">20</text>
<text x="137.6" y="99.7">21</text>
<text x="50.7" y="102.6">22</text>
<text x="50.7" y="105.5">23</text>
<text x="137.6" y="102.6">22</text>
<text x="137.6" y="105.5">23</text>
<text x="50.7" y="108.3">24</text>
<text x="137.6" y="108.3">24</text>
</g>
<g font-size="2.6" fill="#f00">
<text x="101.4" y="46.9">B4_BE2P_41</text>
<text x="188.3" y="46.9">B3_B5_30</text>
<text x="101.4" y="52.7">B4_BE1P_37</text>
<text x="101.4" y="49.8">B4_BE2N_40</text>
<text x="188.3" y="49.8">B3_B6_31</text>
<text x="188.3" y="52.7">B4_B1_35</text>
<text x="101.4" y="55.6">B4_BE1N_38</text>
<text x="101.4" y="58.5">B3_BE2P_32</text>
<text x="188.3" y="55.6">B4_B2_39</text>
<text x="188.3" y="58.5">B4_B3_42</text>
<text x="101.4" y="61.4">B3_BE2N_33</text>
<text x="101.4" y="64.3">B1_L3P_12</text>
<text x="188.3" y="61.4">B4_B4_44</text>
<text x="188.3" y="64.3">B5_R1_45</text>
<text x="101.4" y="70.1">B3_BE1P_29</text>
<text x="101.4" y="67.2">B1_L3N_13</text>
<text x="188.3" y="70.1">B2_L2_19</text>
<text x="188.3" y="67.2">B3_B1_23</text>
<text x="101.4" y="75.9">B1_L2P_10</text>
<text x="101.4" y="73">B3_BE1N_28</text>
<text x="188.3" y="75.9">B1_L4_14</text>
<text x="188.3" y="73">B2_L1_18</text>
<text x="101.4" y="78.8">B1_L2N_11</text>
<text x="101.4" y="81.7">B7_TE1P_70</text>
<text x="188.3" y="78.8">B1_L2_3</text>
<text x="188.3" y="81.7">B1_L1_2</text>
<text x="101.4" y="87.5">B8_TE1P_86</text>
<text x="101.4" y="84.6">B7_TE1N_71</text>
<text x="188.3" y="84.6">B5_R2_51</text>
<text x="188.3" y="87.5">B5_R3_52</text>
<text x="101.4" y="90.4">B8_TE1N_87</text>
<text x="101.4" y="93.3">B6_R2P_64</text>
<text x="188.3" y="90.4">B6_R1_57</text>
<text x="188.3" y="93.3">B6_R2_59</text>
<text x="101.4" y="99.1">B1_L1P_5</text>
<text x="101.4" y="102">B1_L1N_4</text>
<text x="101.4" y="96.2">B6_R2N_63</text>
<text x="188.3" y="96.2">B6_R3_62</text>
<text x="188.3" y="99.1">B6_R4_66</text>
<text x="188.3" y="102">B7_T4_72</text>
</g>
<g font-size="2.1">
<text x="30.4" y="2.2">5</text>
<text x="85.4" y="2.2">4</text>
<text x="140.4" y="2.2">3</text>
<text x="195.4" y="2.2">2</text>
<text x="250.4" y="2.2">1</text>
<text x=".8" y="30.1">D</text>
<text x="278.7" y="30.1">D</text>
<text x=".8" y="80.8">C</text>
<text x="278.7" y="80.8">C</text>
<text x=".8" y="131.5">B</text>
<text x="278.7" y="131.5">B</text>
<text x=".8" y="182.2">A</text>
<text x="278.7" y="182.2">A</text>
<text x="30.4" y="207.8">5</text>
<text x="85.4" y="207.8">4</text>
<text x="140.4" y="207.8">3</text>
<text x="195.4" y="207.8">2</text>
<text x="250.4" y="207.8">1</text>
</g>
</svg>
